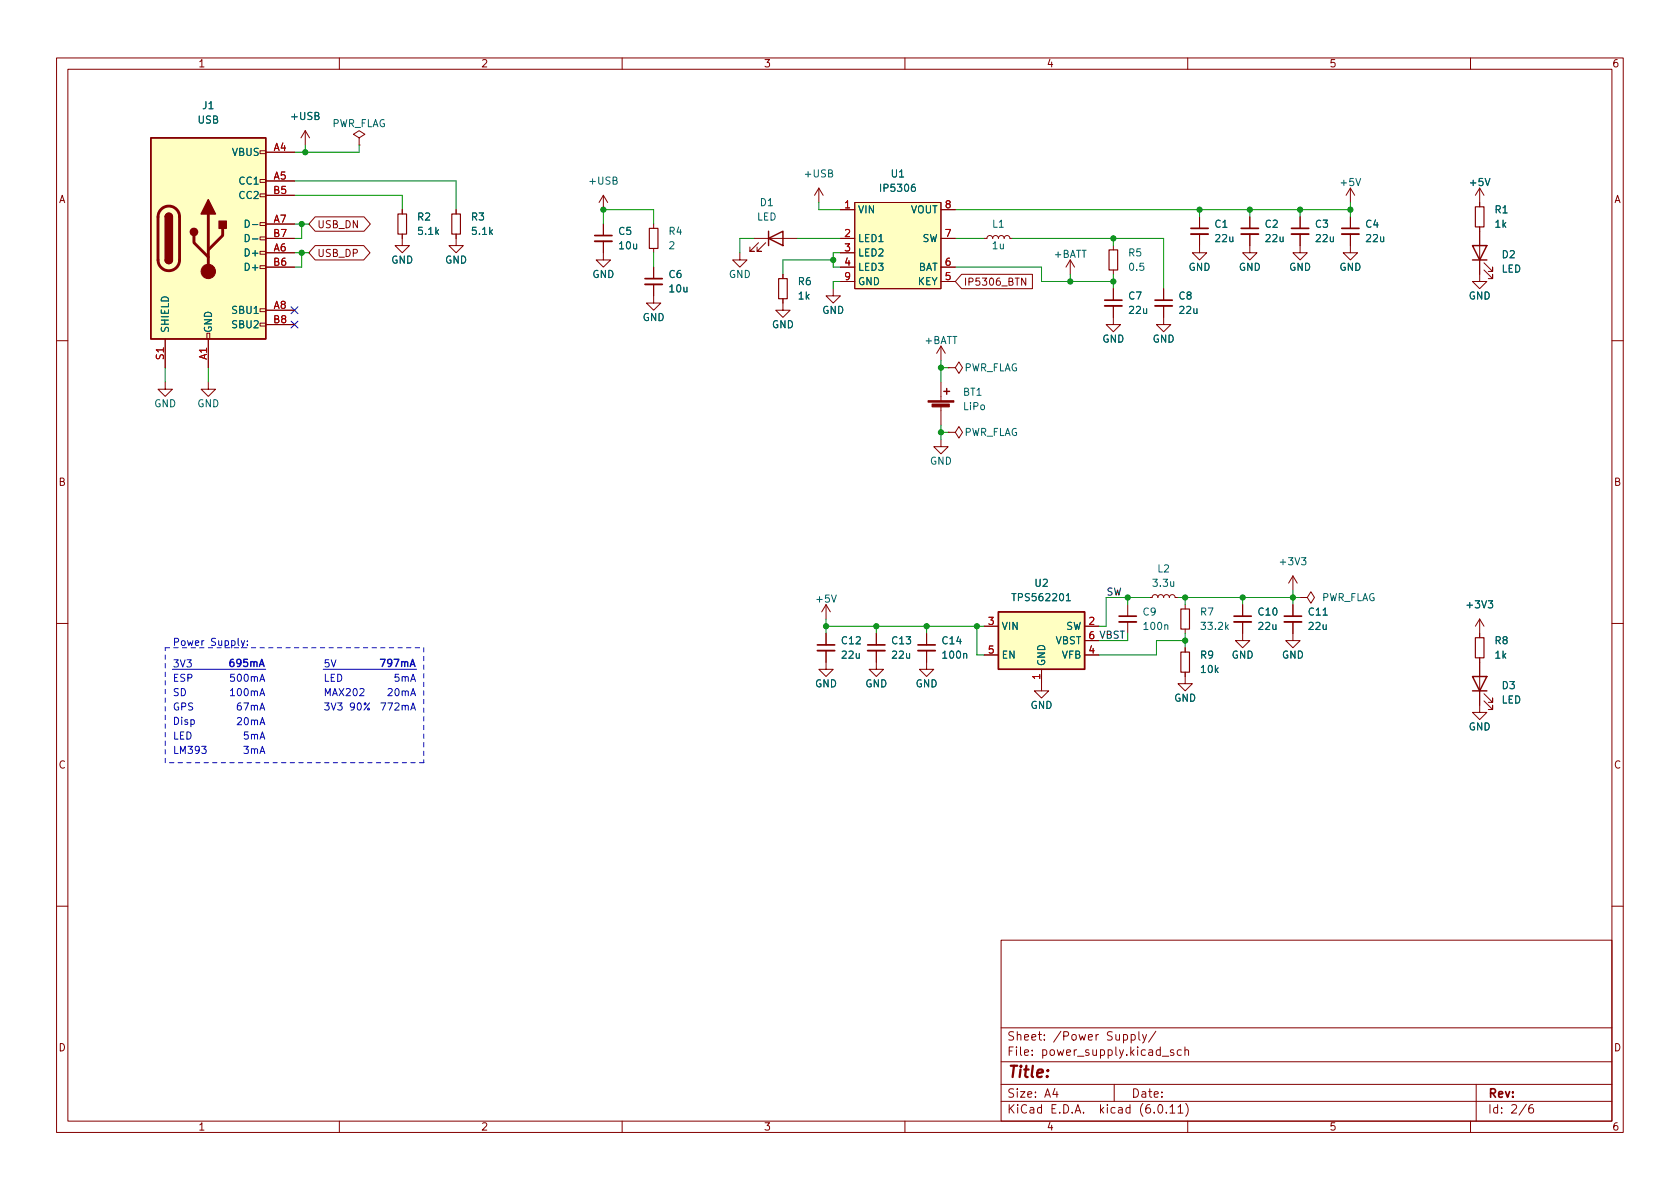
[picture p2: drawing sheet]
<svg xmlns="http://www.w3.org/2000/svg" width="297mm" height="210mm" viewBox="0 0 297 210" stroke-linecap="round" stroke-linejoin="round" font-family="sans-serif">
<g fill="none" stroke="#840000" stroke-width=".18">
<path d="M10 10.2h277v190.1h-277zM12 12.2h273v186.1h-273zM60 10.2v2M110 10.2v2M160 10.2v2M210 10.2v2M260 10.2v2M46 39.4h1v.5h-1zM46 34.3h1v.5h-1zM46 31.7h1v.6h-1zM46 26.7h1v.5h-1zM47 26.9h5.1"/>
<path d="M47 32h5.1M47 39.6h5.1M47 34.5h5.1M54 23.1l-.8 1.3M54 23.1v2.5M54 23.1l.7 1.3M55.7 38.3h8.7l1.1 1.3-1.1 1.3h-8.7l-1.1-1.3zM63.5 24.4l1-.7-1-.6-1 .6 1 .7v1.2M63.5 25.6h.1M71.1 37.1v.7M80.6 37.1v.7M106.7 34.5l-.8 1.3"/>
<path d="M106.7 34.5v2.6M106.7 39.6v2.1M106.7 34.5l.7 1.3M115.6 39.6v.8M144.8 33.3l-.8 1.2M144.8 33.3v2.5M144.8 33.3l.7 1.2M148.6 37.1h2.5M151.1 35.8h15.3v15.2h-15.3zM166.4 37.1h2.5M212.1 38.3v2.1M221 38.3v2.1"/>
<path d="M229.9 38.3v2.1M238.8 33.3l-.8 1.2M238.8 33.3v2.5M238.8 38.3v2.1M238.8 33.3l.7 1.2M261.6 33.3v3.3M261.6 33.3l-.7 1.2M261.6 33.3l.8 1.2M29.2 59.9v5.1M36.6 58.9h.5v1h-.5zM36.8 59.9v5.1M46 57.1h1v.6h-1z"/>
<path d="M46 54.6h1v.5h-1zM46 47h1v.5h-1zM46 44.4h1v.6h-1zM46 41.9h1v.5h-1zM47 42.2h5.1M47 44.7h5.1M47 47.2h5.1M47 54.9h5.1M47 57.4h5.1M55.7 43.4h8.6l1.1 1.3-1.1 1.3h-8.6l-1.1-1.3zM71.1 41.4v2h1.3l-1.3 1.3-1.3-1.3h1.3M80.6 41.4v2h1.3l-1.3 1.3-1.2-1.3h1.2"/>
<path d="M106.7 42.7v3.3h1.2l-1.2 1.2-1.3-1.2h1.3M115.6 50.3v3.3h1.2l-1.2 1.3-1.3-1.3h1.3M115.6 43.9v.8M115.6 47.2v2.1M130.8 44.7v1.3h1.3l-1.3 1.2-1.3-1.2h1.3M133.3 42.2h7.7M134.1 42.9l-1.5 1.5h.7h-.7v-.7M135.4 42.9l-1.5 1.5h.7h-.7v-.7M138.4 52.8v2.1h1.3l-1.3 1.2-1.2-1.2h1.2M138.4 48.5v.8M147.3 51v1.3h1.3l-1.3 1.3-1.3-1.3h1.3M148.6 42.2h2.5"/>
<path d="M148.6 44.7h2.5M148.6 47.2h2.5M148.6 49.8h2.5M166.4 42.2h2.5M166.4 47.2h2.5M166.4 49.8h2.5M170 48.5h12.5v2.5h-12.5l-1.1-1.2zM174 42.2h.5l.1-.4 .4-.1 .4 .1 .1 .4 .1-.4 .3-.1 .4 .1 .2 .4 .2-.5h.5l.2 .1 .1 .4 .2-.4 .4-.1 .3 .1 .2 .4h.5M181.4 49.2v1.2l-.8-1.2v1.2M189.2 46l-.7 1.2M189.2 46v2.5M189.2 46l.8 1.2"/>
<path d="M196.8 54.1v3.3h1.3l-1.3 1.3-1.2-1.3h1.2M196.8 43.4v.8M196.8 47.7v.8M196.8 51v2.1M205.7 54.1v3.3h1.3l-1.3 1.3-1.2-1.3h1.2M205.7 51v2.1M212.1 41.4v3.3h1.3l-1.3 1.3-1.3-1.3h1.3M221 41.4v3.3h1.2l-1.2 1.3-1.3-1.3h1.3M229.9 41.4v3.3h1.2l-1.2 1.3-1.3-1.3h1.3M238.8 41.4v3.3h1.2l-1.2 1.3-1.3-1.3h1.3M261.6 40.1v9.7h1.3l-1.3 1.2-1.3-1.2h1.3M262.4 47.7l1.5 1.6v-.8v.8h-.8"/>
<path d="M262.4 46.5l1.5 1.5v-.8v.8h-.8M10 60.2h2M29.2 67.6v1.2h1.3l-1.3 1.3-1.3-1.3h1.3M36.8 67.6v1.2h1.3l-1.3 1.3-1.2-1.3h1.2M166.4 77.7v1.3h1.2l-1.2 1.3-1.3-1.3h1.3M166.4 61.2v2.5M166.4 67.6v3.3M166.4 71.9v3.3M166.4 61.2l-.8 1.3M166.4 61.2l.7 1.3M167.6 76.4h1.3l.6-1 .7 1-.7 1.1-.6-1.1M167.6 76.4h.1"/>
<path d="M167.6 65h1.3l.6-1 .7 1-.7 1-.6-1M167.6 65h.1M285 60.2h2M10 110.2h2M146 115.1v3.3h1.3l-1.3 1.2-1.2-1.2h1.2M146 106.9l-.7 1.3M146 106.9v2.6M146 112v2M146 106.9l.8 1.3M154.9 115.1v3.3h1.3l-1.3 1.2-1.2-1.2h1.2M154.9 112v2M163.8 115.1v3.3h1.3l-1.3 1.2-1.2-1.2h1.2"/>
<path d="M163.8 112v2M174 110.7h2.5M174 115.8h2.5M184.1 118.4v3.8h1.3l-1.3 1.2-1.2-1.2h1.2M191.8 110.7h2.5M191.8 115.8h2.5M191.8 113.3h2.5M199.4 106.9v2.1M199.4 110v2M203.2 105.7h.5l.2-.4 .3-.1 .4 .1 .1 .4 .1-.4 .3-.1 .5 .1 .1 .4 .3-.5h.4l.2 .1 .2 .4 .1-.4 .4-.1 .3 .1 .2 .4h.5M209.5 118.9v2h1.3l-1.3 1.3-1.2-1.3h1.2M209.5 106.9v.8"/>
<path d="M209.5 111.2v.8M209.5 114.5v.8M219.7 110v3.3h1.3l-1.3 1.2-1.3-1.2h1.3M219.7 106.9v2.1M228.6 110v3.3h1.3l-1.3 1.2-1.3-1.2h1.3M228.6 101.8v2.6M228.6 106.9v2.1M228.6 101.8l-.8 1.3M228.6 101.8l.8 1.3M229.9 105.7h1.2l.7-1.1 .6 1.1-.6 1-.7-1M229.9 105.7h.1M261.6 116.3v9.7h1.3l-1.3 1.2-1.3-1.2h1.3"/>
<path d="M261.6 109.5v3.3M261.6 109.5l-.7 1.2M261.6 109.5l.8 1.2M285 110.2h2M262.4 123.9l1.5 1.6v-.8v.8h-.8M262.4 122.7l1.5 1.5v-.8v.8h-.8M10 160.2h2M177 166.3h108v32h-108zM285 160.2h2M60 198.3v2M110 198.3v2M160 198.3v2"/>
<path d="M177 194.8h108M177 191.8h108M177 187.8h108M177 181.8h108M182.5 186.5v.1M182.5 185.7v.1M184.6 183.8v.1M184.6 183v.1M193.8 182.9v1M194.2 182.9l-.3 .1-.1 .2M197 191.8v3M204.4 182.4l-1.3 1.9"/>
<path d="M208.9 185.7l-.5-.1-.3 .3v.4l.2 .3h.6M209.5 185.8l.2-.2 .4 .1v.9M209.5 185.1v1.5M209.6 195.1a1.72 1.72 0 0 1 0 2.3M210 198.3v2M260 198.3v2M261 191.8v6.5M271 195.3a.6 .6 0 0 0-.7 .7v.5l.1 .3h.5l.2-.1 .1-.5-.2-.2-.4-.1-.3 .3"/>
</g>
<g fill="none" stroke="#840000" stroke-width=".33">
<path d="M105.2 42.7h3M114 50.3h3.1M195.3 54.1h3.1M204.2 54.1h3.1M210.6 41.4h3M219.5 41.4h3M228.3 41.4h3.1M237.2 41.4h3.1M144.5 115.1h3.1M153.4 115.1h3.1M162.3 115.1h3.1M197.9 110h3"/>
<path d="M218.2 110h3M227.1 110h3"/>
</g>
<g fill="none" stroke="#840000" stroke-width=".3">
<path d="M105.2 41.7h3M114 49.3h3.1M195.3 53.1h3.1M204.2 53.1h3.1M210.6 40.4h3M219.5 40.4h3M228.3 40.4h3.1M237.2 40.4h3.1M144.5 114h3.1M153.4 114h3.1M162.3 114h3.1M197.9 109h3"/>
<path d="M218.2 109h3M227.1 109h3"/>
</g>
<g fill="none" stroke="#006464" stroke-width=".18">
<path d="M44.6 39.7h1M161.7 32.6h-.3a.86 .86 0 0 0 0 1.2l.4-.1 .1-.4-.3-.2h-.3l-.2 .2M239.7 31.6l.5 1.2 .4-1.2M262.6 31.6l.4 1.2 .4-1.2M44.6 42.2h1M230.1 98.6h.8l-.4 .5 .3 .1v.6l-.1 .1-.6-.1M147 105.2l.4 1.3 .5-1.3M170.4 115.7l.2-.1h.3v.8M188.5 105.3l.4-.3v1.2M188.5 106.2h.8M205.9 110.6l.2-.1h.3l.1 .8M207 102.8v.8l.3 .1 .2-.1"/>
<path d="M207.5 102.8v.9M216.8 110.8l.4 .5M217.2 110.5l-.5 .4M233.9 108.8h.8M263.1 106.2h.8l-.4 .5 .4 .1v.6l-.2 .1-.6-.1"/>
</g>
<path d="M70.4 37.8h1.5v3.6h-1.5zM79.9 37.8h1.5v3.6h-1.5zM260.9 36.6h1.5v3.5h-1.5zM114.8 40.4h1.5v3.5h-1.5zM137.7 49.3h1.5v3.5h-1.5zM196.1 44.2h1.5v3.5h-1.5zM208.8 107.7h1.5v3.5h-1.5zM208.8 115.3h1.5v3.6h-1.5zM260.9 112.8h1.5v3.5h-1.5z" fill="none" stroke="#840000" stroke-width=".2"/>
<g fill="#ffffc2" stroke="#ffffc2" stroke-width=".18">
<path d="M151.1 35.8h15.3v15.2h-15.3z"/>
<path d="M176.5 108.2h15.3v10.2h-15.3z"/>
<path d="M26.7 24.4h20.3v35.5h-20.3z"/>
</g>
<path d="M26.7 24.4h20.3v35.5h-20.3zM29.2 38.3a.64 .64 0 0 1 .6-.6 .64 .64 0 0 1 .7 .6M29.2 46a.64 .64 0 0 0 .6 .6 .64 .64 0 0 0 .7-.6M135.9 42.2l2.5-1.3v2.5zM135.9 40.9v2.5M260.3 43.4h2.6l-1.3 2.6zM260.3 46h2.6M166.9 69.2h1M167.4 68.7v1M176.5 108.2h15.3v10.2h-15.3zM260.3 119.6h2.6l-1.3 2.6zM260.3 122.2h2.6" fill="none" stroke="#840000" stroke-width=".25"/>
<path d="M27.9 38.3v7.7a1.91 1.91 0 0 0 1.9 1.9 1.91 1.91 0 0 0 1.9-1.9v-7.7M27.9 38.3a1.91 1.91 0 0 1 1.9-1.9 1.91 1.91 0 0 1 1.9 1.9M36.8 37.8v10.2M34.3 41.7v1.2l2.5 2.6M39.4 40.4v1.3l-2.6 2.5" fill="none" stroke="#840000" stroke-width=".51"/>
<g fill="#840000" stroke="#840000" stroke-width=".25">
<path d="M29.2 46h1.3a.64 .64 0 0 1-.7 .6 .64 .64 0 0 1-.6-.6z"/>
<path d="M29.2 38.3h1.3v7.7h-1.3z"/>
<path d="M29.4 37.9a.64 .64 0 0 1 .7-.1 .64 .64 0 0 1 .4 .5h-1.3z"/>
<path d="M36.8 35.3l1.3 2.5h-2.5z"/>
<path d="M38.7 39.1h1.3v1.3h-1.3z"/>
<circle cx="34.3" cy="41" r=".63"/>
</g>
<g fill="#840000" stroke="#840000" stroke-width=".18">
<path d="M164.1 70.9h4.6v.2h-4.6z"/>
<path d="M164.8 71.4h3v.6h-3z"/>
<circle cx="36.8" cy="48" r="1.27"/>
</g>
<path d="M30.5 118.4h16.5M43.7 114v.1M43.7 113.4v.1M57.1 118.4h16.6M45.9 123l.5-1.2 .4 1.2M45.9 120.5l.5-1.3 .4 1.3M46.1 122.7h.6M46.1 120.1h.6M72.6 125.6l.4-1.3 .5 1.3M72.7 125.2h.6" fill="none" stroke="#0000c2" stroke-width=".18"/>
<path d="M29.2 114.5h45.7M74.9 114.5v20.4M29.2 134.9v-20.4M74.9 134.9h-45.7" fill="none" stroke="#0000c2" stroke-width=".18" stroke-dasharray=".8 .8"/>
<g fill="none" stroke="#009600" stroke-width=".18">
<path d="M52.1 39.6h2.5M52.1 32h28.5v5.1M52.1 34.5h19v2.6M53.3 39.6v2.6h-1.2M54 25.6v1.3M63.5 25.6v1.3h-11.4M106.7 39.6v-2.5h8.9v2.5M144.8 35.8v1.3h3.8M168.9 37.1h69.9M212.1 37.1v1.2M221 37.1v1.2M229.9 37.1v1.2"/>
<path d="M238.8 35.8v2.5M52.1 44.7h2.5M53.3 44.7v2.5h-1.2M115.6 44.7v2.5M133.3 42.2h-2.5v2.5M141 42.2h7.6M147.3 46h-8.9v2.5M148.6 44.7h-1.3v2.5h1.3M148.6 49.8h-1.3v1.2M168.9 42.2h5.1M168.9 47.2h15.2v2.6h12.7M179.1 42.2h26.6v8.8"/>
<path d="M189.2 48.5v1.3M196.8 42.2v1.2M196.8 48.5v2.5M29.2 65v2.6M36.8 65v2.6M166.4 63.7v3.9M166.4 75.2v2.5M166.4 76.4h1.2M166.4 65h1.2M146 110.7h28M146 109.5v2.5M154.9 110.7v1.3"/>
<path d="M163.8 110.7v1.3M172.7 110.7v5.1h1.3M194.3 113.3h5.1M199.4 105.7v1.2M203.2 105.7h-7.6v5h-1.3M208.3 105.7h21.6M209.5 113.3h-5v2.5h-10.2M209.5 105.7v1.2M209.5 112v2.5M219.7 105.7v1.2M228.6 104.4v2.5"/>
</g>
<path d="M51.5 56.8l1.2 1.2M51.5 54.2l1.2 1.3M52.7 56.8l-1.2 1.2M52.7 54.2l-1.2 1.3" fill="none" stroke="#000084" stroke-width=".18"/>
<g fill="#009600" stroke="#009600" stroke-width=".18">
<circle cx="196.8" cy="42.2" r=".46"/>
<circle cx="189.2" cy="49.8" r=".46"/>
<circle cx="196.8" cy="49.8" r=".46"/>
<circle cx="106.7" cy="37.1" r=".46"/>
<circle cx="147.3" cy="46" r=".46"/>
<circle cx="219.7" cy="105.7" r=".46"/>
<circle cx="209.5" cy="105.7" r=".46"/>
<circle cx="228.6" cy="105.7" r=".46"/>
<circle cx="209.5" cy="113.3" r=".46"/>
<circle cx="54" cy="26.9" r=".46"/>
<circle cx="53.3" cy="39.6" r=".46"/>
<circle cx="53.3" cy="44.7" r=".46"/>
<circle cx="172.7" cy="110.7" r=".46"/>
<circle cx="166.4" cy="65" r=".46"/>
<circle cx="154.9" cy="110.7" r=".46"/>
<circle cx="166.4" cy="76.4" r=".46"/>
<circle cx="163.8" cy="110.7" r=".46"/>
<circle cx="199.4" cy="105.7" r=".46"/>
<circle cx="146" cy="110.7" r=".46"/>
<circle cx="221" cy="37.1" r=".46"/>
<circle cx="229.9" cy="37.1" r=".46"/>
<circle cx="238.8" cy="37.1" r=".46"/>
<circle cx="212.1" cy="37.1" r=".46"/>
</g>
<text font-size="2.8" fill="#840000" x="178" y="191.2">Title:</text>
<g font-size="2.1" fill="#840000">
<text x="178" y="184.5">Sheet:</text>
<text x="186.2" y="184.5">/Power</text>
<text x="195.7" y="184.5">Supply/</text>
<text x="178" y="187.2">File:</text>
<text x="184.4" y="187.2">power_supply.kicad_sch</text>
<text x="178" y="197.4">KiCad</text>
<text x="178" y="194.6">Size:</text>
<text x="184.7" y="194.6">A4</text>
<text x="185.7" y="197.4">E.D.A.</text>
<text x="194.6" y="197.4">kicad</text>
<text x="200" y="194.6">Date:</text>
<text x="201.8" y="197.4">(6.0.11)</text>
<text x="263" y="194.6">Rev:</text>
<text x="263" y="197.4">Id:</text>
<text x="267.1" y="197.4">2/6</text>
</g>
<g font-size="1.8" fill="#840000">
<text x="35" y="12.3">1</text>
<text x="85" y="12.3">2</text>
<text x="135" y="12.3">3</text>
<text x="185" y="12.3">4</text>
<text x="235" y="12.3">5</text>
<text x="285" y="12.3">6</text>
<text x="10.4" y="36.3">A</text>
<text x="56" y="40.7">USB_DN</text>
<text x="285.4" y="36.3">A</text>
<text x="56" y="45.8">USB_DP</text>
<text x="170.3" y="50.9">IP5306_BTN</text>
<text x="10.3" y="86.3">B</text>
<text x="285.3" y="86.3">B</text>
<text x="10.3" y="136.3">C</text>
<text x="285.3" y="136.3">C</text>
<text x="10.3" y="186.3">D</text>
<text x="285.3" y="186.3">D</text>
<text x="35" y="200.3">1</text>
<text x="85" y="200.3">2</text>
<text x="135" y="200.3">3</text>
<text x="185" y="200.3">4</text>
<text x="235" y="200.3">5</text>
<text x="285" y="200.3">6</text>
</g>
<g font-size="1.8" fill="#006464">
<text x="34.8" y="22.2">USB</text>
<text x="35.7" y="19.7">J1</text>
<text x="51.2" y="21.6">+USB</text>
<text x="58.7" y="22.9">PWR_FLAG</text>
<text x="40.9" y="27.9">VBUS</text>
<text x="42.1" y="33">CC1</text>
<text x="42.1" y="35.6">CC2</text>
<text x="103.9" y="33">+USB</text>
<text x="142" y="31.8">+USB</text>
<text x="155.3" y="34.3">IP5306</text>
<text x="157.4" y="31.8">U1</text>
<text x="236.7" y="33.3">+5V</text>
<text x="259.6" y="33.3">+5V</text>
<text x="43" y="40.6">D-</text>
<text x="73.7" y="39.4">R2</text>
<text x="73.7" y="41.9">5.1k</text>
<text x="83.2" y="39.4">R3</text>
<text x="83.2" y="41.9">5.1k</text>
<text x="109.2" y="41.9">C5</text>
<text x="118.1" y="41.9">R4</text>
<text x="133.8" y="39.4">LED</text>
<text x="134.3" y="36.8">D1</text>
<text x="151.6" y="38.1">VIN</text>
<text x="161" y="38.1">VOUT</text>
<text x="175.3" y="40.6">L1</text>
<text x="214.6" y="40.6">C1</text>
<text x="223.5" y="40.6">C2</text>
<text x="232.4" y="40.6">C3</text>
<text x="241.3" y="40.6">C4</text>
<text x="264.2" y="38.1">R1</text>
<text x="264.2" y="40.6">1k</text>
<text x="43" y="45.7">D+</text>
<text x="43" y="43.2">D-</text>
<text x="69.1" y="47">GND</text>
<text x="78.6" y="47">GND</text>
<text x="109.2" y="44.5">10u</text>
<text x="118.1" y="44.5">2</text>
<text x="151.6" y="43.2">LED1</text>
<text x="151.6" y="45.7">LED2</text>
<text x="163" y="43.2">SW</text>
<text x="175.3" y="44.5">1u</text>
<text x="186.2" y="46">+BATT</text>
<text x="199.4" y="45.7">R5</text>
<text x="214.6" y="43.2">22u</text>
<text x="223.5" y="43.2">22u</text>
<text x="232.4" y="43.2">22u</text>
<text x="241.3" y="43.2">22u</text>
<text x="265.4" y="46">D2</text>
<text x="43" y="48.3">D+</text>
<text x="104.7" y="49.5">GND</text>
<text x="118.1" y="49.5">C6</text>
<text x="118.1" y="52.1">10u</text>
<text x="128.8" y="49.5">GND</text>
<text x="141" y="50.8">R6</text>
<text x="141" y="53.3">1k</text>
<text x="151.6" y="48.3">LED3</text>
<text x="151.6" y="50.8">GND</text>
<text x="162.2" y="50.8">KEY</text>
<text x="162.4" y="48.3">BAT</text>
<text x="199.4" y="53.3">C7</text>
<text x="199.4" y="48.3">0.5</text>
<text x="208.3" y="53.3">C8</text>
<text x="210.1" y="48.3">GND</text>
<text x="219" y="48.3">GND</text>
<text x="227.9" y="48.3">GND</text>
<text x="236.7" y="48.3">GND</text>
<text x="259.6" y="53.3">GND</text>
<text x="265.4" y="48.6">LED</text>
<text x="30.2" y="58.9" transform="rotate(-90 30.2 58.9)">SHIELD</text>
<text x="37.9" y="58.9" transform="rotate(-90 37.9 58.9)">GND</text>
<text x="40.8" y="55.9">SBU1</text>
<text x="40.8" y="58.4">SBU2</text>
<text x="113.6" y="57.2">GND</text>
<text x="136.4" y="58.4">GND</text>
<text x="145.3" y="55.9">GND</text>
<text x="199.4" y="55.9">22u</text>
<text x="208.3" y="55.9">22u</text>
<text x="163.4" y="61.2">+BATT</text>
<text x="194.8" y="61">GND</text>
<text x="203.7" y="61">GND</text>
<text x="170.2" y="70.4">BT1</text>
<text x="170.5" y="66">PWR_FLAG</text>
<text x="27.2" y="72.4">GND</text>
<text x="34.8" y="72.4">GND</text>
<text x="170.2" y="72.9">LiPo</text>
<text x="170.5" y="77.5">PWR_FLAG</text>
<text x="164.4" y="82.6">GND</text>
<text x="204.5" y="101.6">L2</text>
<text x="226" y="100.3">+3V3</text>
<text x="144" y="106.9">+5V</text>
<text x="178.7" y="106.7">TPS562201</text>
<text x="182.8" y="104.1">U2</text>
<text x="203.6" y="104.1">3.3u</text>
<text x="233.7" y="106.7">PWR_FLAG</text>
<text x="259" y="108">+3V3</text>
<text x="177" y="111.8">VIN</text>
<text x="188.4" y="111.8">SW</text>
<text x="201.9" y="109.2">C9</text>
<text x="201.9" y="111.8">100n</text>
<text x="212.1" y="109.2">R7</text>
<text x="212.1" y="111.8">33.2k</text>
<text x="222.3" y="109.2">C10</text>
<text x="222.3" y="111.8">22u</text>
<text x="231.1" y="109.2">C11</text>
<text x="231.1" y="111.8">22u</text>
<text x="148.6" y="114.3">C12</text>
<text x="148.6" y="116.8">22u</text>
<text x="157.5" y="114.3">C13</text>
<text x="157.5" y="116.8">22u</text>
<text x="166.4" y="114.3">C14</text>
<text x="166.4" y="116.8">100n</text>
<text x="177" y="116.8">EN</text>
<text x="185.2" y="117.9" transform="rotate(-90 185.2 117.9)">GND</text>
<text x="186.6" y="114.3">VBST</text>
<text x="187.7" y="116.8">VFB</text>
<text x="212.1" y="116.8">R9</text>
<text x="212.1" y="119.4">10k</text>
<text x="217.7" y="116.8">GND</text>
<text x="226.6" y="116.8">GND</text>
<text x="264.2" y="114.3">R8</text>
<text x="264.2" y="116.8">1k</text>
<text x="144" y="121.9">GND</text>
<text x="152.9" y="121.9">GND</text>
<text x="161.8" y="121.9">GND</text>
<text x="182.1" y="125.7">GND</text>
<text x="207.5" y="124.5">GND</text>
<text x="265.4" y="122.2">D3</text>
<text x="265.4" y="124.8">LED</text>
<text x="259.6" y="129.5">GND</text>
</g>
<g font-size="1.8" fill="#a90000">
<text x="48.3" y="26.7">A4</text>
<text x="48.2" y="34.3">B5</text>
<text x="48.3" y="31.7">A5</text>
<text x="48.2" y="41.9">B7</text>
<text x="48.3" y="39.4">A7</text>
<text x="149.2" y="36.8">1</text>
<text x="149.2" y="41.9">2</text>
<text x="167" y="41.9">7</text>
<text x="167" y="36.8">8</text>
<text x="48.2" y="47">B6</text>
<text x="48.3" y="44.4">A6</text>
<text x="149.2" y="44.4">3</text>
<text x="149.2" y="47">4</text>
<text x="167" y="47">6</text>
<text x="149.2" y="49.5">9</text>
<text x="167" y="49.5">5</text>
<text x="48.2" y="57.1">B8</text>
<text x="48.3" y="54.6">A8</text>
<text x="29" y="63.8" transform="rotate(-90 29 63.8)">S1</text>
<text x="36.6" y="63.7" transform="rotate(-90 36.6 63.7)">A1</text>
<text x="174.6" y="110.5">3</text>
<text x="192.4" y="110.5">2</text>
<text x="192.4" y="113">6</text>
<text x="174.6" y="115.6">5</text>
<text x="192.4" y="115.6">4</text>
<text x="183.9" y="120.3" transform="rotate(-90 183.9 120.3)">1</text>
</g>
<text font-size="1.8" fill="#0f0f0f" x="195.6" y="105.3">SW</text>
<text font-size="1.8" fill="#009600" x="192.4" y="113">6 VBST</text>
<g font-size="1.8" fill="#0000c2">
<text x="30.5" y="114.2">Power</text>
<text x="30.5" y="118">3V3</text>
<text x="37.2" y="114.2">Supply:</text>
<text x="40.3" y="117.9">695mA</text>
<text x="57.1" y="118">5V</text>
<text x="67" y="117.9">797mA</text>
<text x="30.5" y="123.1">SD</text>
<text x="30.5" y="125.6">GPS</text>
<text x="30.5" y="120.5">ESP</text>
<text x="40.4" y="123.1">100mA</text>
<text x="40.4" y="120.5">500mA</text>
<text x="41.6" y="125.6">67mA</text>
<text x="57.1" y="120.5">LED</text>
<text x="57.1" y="123.1">MAX202</text>
<text x="57.1" y="125.6">3V3</text>
<text x="61.8" y="125.6">90%</text>
<text x="67.1" y="125.6">772mA</text>
<text x="68.3" y="123.1">20mA</text>
<text x="69.5" y="120.5">5mA</text>
<text x="30.5" y="128.2">Disp</text>
<text x="30.5" y="130.8">LED</text>
<text x="41.7" y="128.2">20mA</text>
<text x="42.9" y="130.8">5mA</text>
<text x="30.5" y="133.3">LM393</text>
<text x="42.9" y="133.3">3mA</text>
</g>
</svg>
